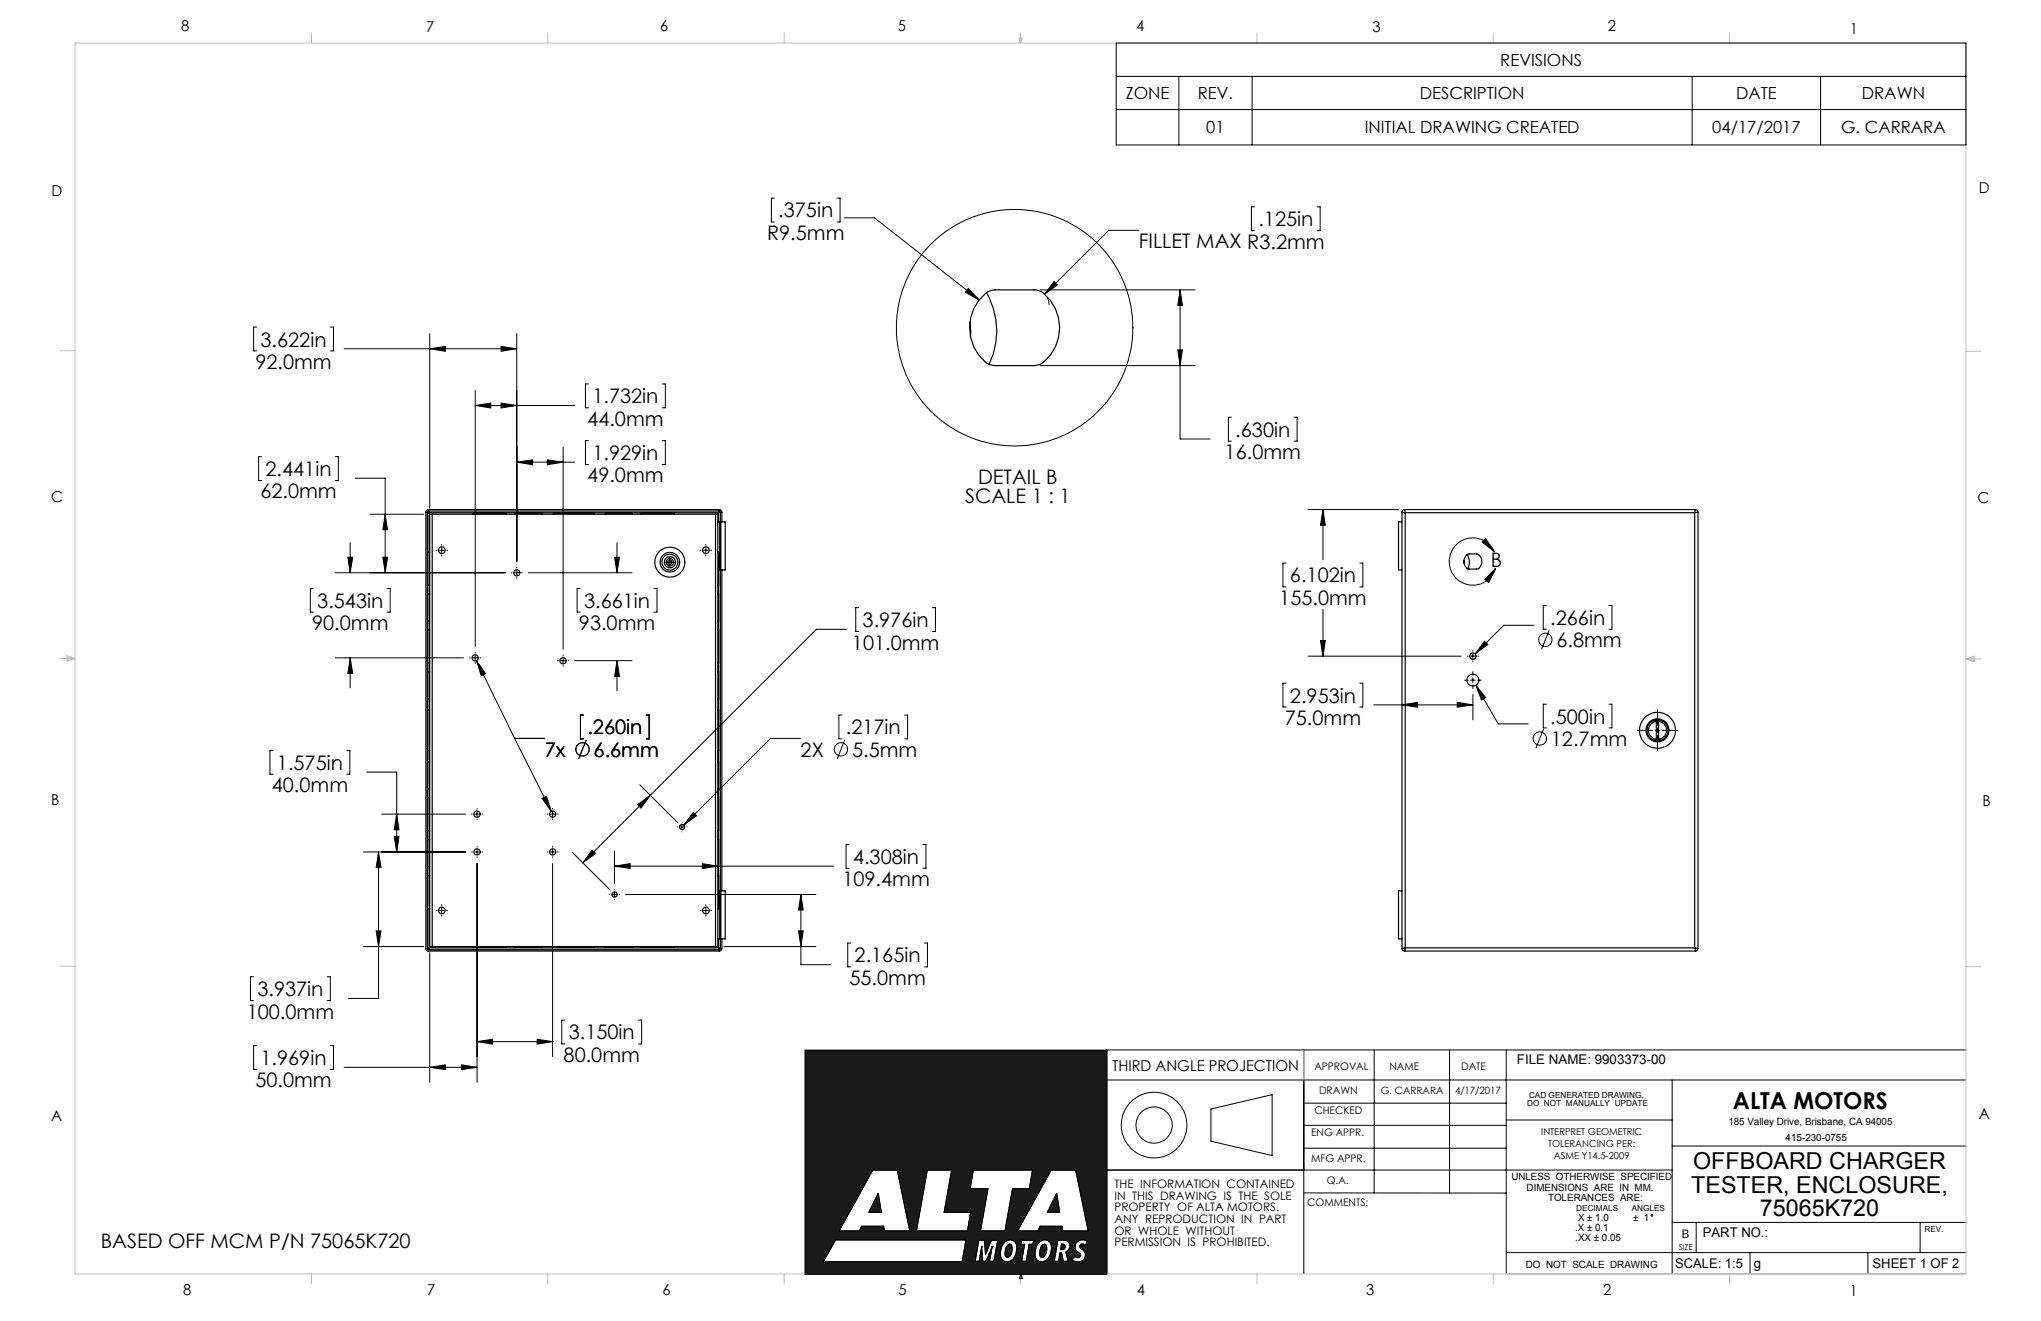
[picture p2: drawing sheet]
<svg xmlns="http://www.w3.org/2000/svg" width="432mm" height="279mm" viewBox="0 0 432 279" stroke-linecap="round" stroke-linejoin="round" font-family="sans-serif">
<g fill="none" stroke="#000" stroke-width=".21">
<path d="M170.4 222.1h63.7v47.4h-63.7zM234 228.4h181.9M256.2 234.6l12.9-3.1v12.9l-12.9-3zM275.8 238h42.9M275.8 233.3h42.9M275.8 222.1v47.3M290.7 222.1v30.2M306.7 222.1v30.2M318.7 222.1v47.4M318.7 236.9h35.1M353.8 228.4v41.1M415.9 222.1h-181.9v47.4"/>
<path d="M184.6 247.5h5.2l2.7 12.8h-5.4l-.2-.9h-4.6l-.5 .9h-4.3zM185.8 252.4l.6 4h-2.6zM196.2 247.5h5.1l-1.6 8.9h5.7l-.7 3.9h-10.8zM205.9 247.5h12.5l-.6 3.9h-3.6l-1.6 8.9h-5.2l1.6-8.9h-3.8zM222.4 247.5h5.2l2.6 12.8h-5.3l-.2-.9h-4.6l-.5 .9h-4.3zM223.6 252.4l.6 4h-2.6zM234 247.5h119.8M275.8 252.3h42.9M275.8 242.9h42.9M353.8 258.6h62.1M353.8 242.4h62.1M358.8 258.6v6.3"/>
<path d="M406.2 258.6v6.3M176.7 262.3h27.7l-.8 4.5h-29.4zM207.7 263.7h.1M207.7 263.7l-.5 3.1h-.9l.8-4.5h1.2l.2 3 1.2-3h1.4l-.8 4.5h-1l.6-3.1M207.7 263.7l.2 3.1h.7l1.3-3.1M209.9 263.7h.1M212.5 262.7a1.5 1.5 0 0 1 1.8-.3 1.5 1.5 0 0 1 .8 1.7 2.51 2.51 0 0 1-2.1 2.8 1.51 1.51 0 0 1-1.4-1.8 3.6 3.6 0 0 1 .9-2.4zM213.2 263.3l.4-.2a.84 .84 0 0 1 .5 1.2l-.2 1a.79 .79 0 0 1-1 .6 2.06 2.06 0 0 1 .3-2.6zM216.1 262.3h2.6l-.2 .9h-.8l-.6 3.6h-1l.7-3.6h-.8zM219.9 262.7a1.5 1.5 0 0 1 1.8-.3 1.5 1.5 0 0 1 .8 1.7 2.58 2.58 0 0 1-2.2 2.8 1.46 1.46 0 0 1-1.3-1.8 3.2 3.2 0 0 1 .9-2.4zM220.5 263.3l.4-.2a.84 .84 0 0 1 .5 1.2l-.2 1a.73 .73 0 0 1-1 .6 2.06 2.06 0 0 1 .3-2.6zM223.8 262.3a2.71 2.71 0 0 1 2.2 .3 1.46 1.46 0 0 1-.5 2.2l.5 2h-1l-.4-1.8h-.3l-.4 1.8h-.9z"/>
<path d="M224.6 263.1h.3a.64 .64 0 0 1 .4 .9 .64 .64 0 0 1-.9 .3zM228 262.5a1.68 1.68 0 0 1 2.1 .2l-.5 .6-.5-.2h-.4l-.2 .3a1.81 1.81 0 0 0 .9 1.3 1.56 1.56 0 0 1-.5 2 1.56 1.56 0 0 1-2.1-.3l.6-.7a.63 .63 0 0 0 .8 .3 .63 .63 0 0 0 .3-.9 1.48 1.48 0 0 1-1.1-1.1 1.48 1.48 0 0 1 .6-1.5zM318.7 264.9h97.2M370.2 264.9v4.6M395.2 264.9v4.6"/>
<circle cx="244.1" cy="238" r="3.8"/>
<circle cx="244.2" cy="238" r="6.9"/>
</g>
<path d="M234.1 222.1v47.4" fill="none" stroke="#191924" stroke-width=".25"/>
<g fill="none" stroke="#c0c0c0" stroke-width=".21">
<path d="M15.9 9.1h400v260.4h-400zM65.9 6.9v2.2M115.9 6.9v2.2M165.9 6.9v2.2M215.6 8h.6l-.3 1.1zM215.7 8l.2 1.1M215.9 6.9v2.2M216 8l-.1 1.1M265.9 6.9v2.2M315.9 6.9v2.2M365.9 6.9v2.2M12.7 74.2h3.2"/>
<path d="M415.9 74.3h3.2M12.7 139.3h3.2M14.2 139.1l1.7 .2M14.2 138.7l1.7 .6-1.7 .5zM15.9 139.3l-1.7 .3M415.9 139.4h3.2M415.9 139.4l1.8-.6v1.2zM415.9 139.4l1.8 .3M417.7 139.2l-1.8 .2M12.7 204.4h3.2M415.9 204.5h3.2M275.8 222.1v6.3"/>
<path d="M65.9 269.5v2.1M115.9 269.5v2.1M165.9 269.5v2.1M215.9 269.5v2.1M215.9 269.5l.3 .8h-.6zM265.9 269.5v2.1M315.9 269.5v2.1M365.9 269.5v2.1"/>
</g>
<path d="M216 269.5l.3 .9h-.6z" fill="none" stroke="#00f" stroke-width=".25"/>
<path d="M224.6 263.1l-.2 1.2h.5l.5-.4v-.5l-.3-.2zM185.8 252.4l-2 4h2.6zM213.3 263.3l-.4 .5-.3 1.2 .1 .7 .3 .3h.3l.4-.4 .4-1.3-.1-1-.3-.2zM223.6 252.4l-2 4h2.6zM219.9 262.7l.8-.4h.8l.6 .3 .3 .9v1l-.3 1.2-.6 .8-.8 .4-1.1-.2-.4-.4-.2-.5 .1-1.8zM212.4 262.8l.7-.5 .8-.1 .7 .3 .5 .7v1.2l-.4 1.4-.6 .8-.7 .3h-.7l-.4-.2-.5-.5-.1-.5 .1-1.6zM222.4 247.5h5.2l2.6 12.9h-5.3l-.2-1h-4.6l-.5 1h-4.3zM227.8 262.8a1.63 1.63 0 0 1 2.3-.1l-.5 .6-.4-.2-.7 .2-.1 .5 .4 .4a1.49 1.49 0 0 1 .6 2.1 1.49 1.49 0 0 1-2.2 .4l-.4-.3 .7-.6a.64 .64 0 0 0 1.1 0 .64 .64 0 0 0-.6-1 1.3 1.3 0 0 1-.2-2zM223.8 262.3h1.4l.6 .2a1.38 1.38 0 0 1-.3 2.3l.5 2h-1l-.4-1.8h-.3l-.4 1.8h-.9zM216.1 262.3h2.6l-.2 .9h-.8l-.6 3.6h-1l.7-3.6h-.8zM207.1 262.3h1.2l.2 3 1.2-3h1.4l-.8 4.5h-1l.6-3.1-1.3 3.1h-.7l-.2-3.1-.5 3.1h-.9zM196.2 247.5h5.1l-1.6 8.9h5.7l-.7 4h-10.8zM176.7 262.3h27.7l-.8 4.5h-29.4zM184.6 247.5h5.2l2.7 12.9h-5.4l-.2-1h-4.6l-.5 1h-4.3zM205.9 247.5h12.5l-.6 3.9h-3.6l-1.6 9h-5.2l1.6-9h-3.8zM170.4 222.1v47.4h63.7v-47.4zM220.6 263.3l-.5 .7-.1 .8v.8l.3 .4 .5-.1 .3-.4 .4-1.4-.3-.9-.3-.1z" fill-rule="evenodd" fill="#191924"/>
<g fill="none" stroke="#000" stroke-width=".21">
<path d="M236.1 9.1h179.8v21.6h-179.8zM236.1 16.2h179.8M249.4 16.2v14.5M264.9 16.2v14.5M358 16.2v14.5M385.2 16.2v14.5M236.1 23.2h179.8M163.8 41.9h-.6v5.1h.6M177.1 41.9h.6v5.1h-.6M178.6 46.1h6.4l22.2 17.3M223 59.5l.7 .8-2.7 1.9zM240.9 48.7h-6.3l-13.6 13.5"/>
<path d="M265.4 43.7h-.6v5.1h.6M278.7 43.7h.6v5.1h-.6M54.3 69.2h-.6v5h.6M69.9 69.2h.7v5h-.7M72.8 73.8h36.5M90.9 73.8l3.3-.5v1zM90.9 70.6v36.9M106 73.3l3.3 .5-3.3 .5zM109.3 70.6v48.1M204.9 61l2.3 2.4-3-1.6zM220.1 61.3h32.7M220.1 77.3h32.7"/>
<path d="M221.6 63l.4 1.5M249.2 74h1l-.5 3.3zM249.7 61.3l.5 3.3h-1zM249.7 61.3v31.6h6.3M55.4 96.6h-.7v5h.7M70.9 96.6h.7v5h-.7M100.5 82.6v54.1M100.5 85.8h21.1M100.5 85.8l3.3-.5v1zM106 85.3l3.3 .5-3.3 .5zM109.3 97.8l3.3-.5v1zM109.3 97.8h12.3"/>
<path d="M115.8 97.3l3.3 .5-3.3 .5zM119.1 94.6v42.7M124.5 81.2h-.6v5.1h.6M124.5 93.2h-.6v5h.6M140.1 81.2h.7v5.1h-.7M140.1 93.2h.7v5h-.7M260.5 88.3h-.6v5h.6M273.8 88.3h.6v5h-.6M73.6 117.9h1l-.5 3.2zM74.1 114.8v6.3M75.1 101.1h6.4v20M78.3 108.8h11.3"/>
<path d="M81 117.9h1l-.5 3.2zM81.5 108.8l.5 3.2h-1zM92.3 116.4h.2M93 116.4h1M93.5 115.1v.3M93.5 115.9v1M93.5 117.4v.2M94.5 116.4h.2M109.3 120v.1M130 117.9h1.1l-.6 3.2zM130.5 114.8v6.3M140.8 118.9h1.9"/>
<path d="M141.7 117.9v2M148.1 116.4h.2M148.8 116.4h1.1M149.3 115.1v.3M149.3 115.9v1M149.3 117.4v.2M150.4 116.4h.2M272.1 119.1h-.7v5h.7M276.7 107.8h19.2M279.9 107.8l.5 3.3h-1zM279.9 107.8v10.6M287.7 119.1h.6v5h-.6"/>
<path d="M313.5 114.6l.8-.7 1.9 2.8zM316.2 116.7a5 5 0 0 0-7.8-1.7 5 5 0 0 0 .5 8 5 5 0 0 0 7.5-2.8M66.3 124.5h-.6v5h.6M70.9 121.1h36M70.9 139.1h27.2M74.1 139.1l.5 3.4h-1zM74.1 139.1v6.4M81.9 124.5h.6v5h-.6M99.3 139.1h.2M100 139.1h1M100.5 138v.1M100.5 138.6v1.1"/>
<path d="M100.8 139.7l1.9 2.8-.9 .4zM100.8 139.7l8.1 16.5M101.5 139.1h.2M108.2 121.1h.1M108.8 121.1h1M109.3 120.7v1M109.3 122.2v.1M110.3 121.1h.2M111.8 121.1h21.9M118 139.7h.1M118.6 139.7h1M119.1 138.6v.1"/>
<path d="M119.1 139.2v1.1M120.2 139.7h.1M121.6 139.7h12.1M122.7 124.5h-.6v5h.6M130.5 139.7l.6 3.4h-1.1zM130.5 139.7v6.4M138.3 124.5h.7v5h-.7M179.1 133.1h-6.4l-49.4 49.4M181.7 128.5h-.7v5.1h.7M197.3 128.5h.6v5.1h-.6M276.7 138.8h32.4M279.4 135.5h1l-.5 3.3z"/>
<path d="M279.9 128.9v9.9M310.4 138.8h.2M311.1 138.8h1M311.6 137.6v.2M311.6 138.3v1M311.6 139.8v.1M312.6 138.8h.2M314.1 135.6l.7 .7-2.7 2zM316.4 120.2l-1.4 3-.9-.6zM324.5 132.3h-6.4l-6 6M327.2 128.1h-.7v5h.7M327.7 133.3l-1.6 4"/>
<path d="M340.4 128.1h.6v5h-.6M57.8 158.7h-.7v5.1h.7M73.4 158.7h.6v5.1h-.6M100.5 140.2v.1M108.9 156.2h6.3M108.9 156.2l7.7 15.4M119.1 140.8v.1M123.4 151.2h-.6v5.1h.6M124 156.5l-1.6 4M136.7 151.2h.6v5.1h-.6M169.4 156.2h-6.4l-18.3 18.3M178.1 151.2h-.6v5.1h.6"/>
<path d="M178.7 156.5l-1.6 4M191.4 151.2h.6v5.1h-.6M272.1 144.5h-.7v5h.7M287.7 144.5h.6v5h-.6M290.6 149.1h21M296.6 149.1l3.3-.5v1zM308.3 148.6l3.3 .5-3.3 .5zM309.8 143.9h.8M311.1 143.9h1M311.6 142.1v.7M311.6 143.3v1.1M311.6 144.9v.7"/>
<path d="M311.6 146.9v5.4M312.2 145l2.1 2.6-.9 .5zM312.2 145l4.8 8.1h6.3M312.6 143.9h.8M326.6 154.2l-1.7 4M327.2 148.9h-.7v5.1h.7M340.4 148.9h.6v5.1h-.6M346.4 154.5h3.2M350.2 154.5h1M350.7 150.1v3.4M350.7 154v1M350.7 155.5v3.3"/>
<path d="M351.7 154.5h3.3M77.6 163.3h6.3v16.9M80.8 172.2h17.7M83.4 176.9h1l-.5 3.3zM83.9 172.2l.5 3.3h-1zM99.8 172.2h.1M100.4 172.2h1M100.9 171v.2M100.9 171.7v1M100.9 173.2v.2M100.9 179v.2M100.9 179.7v1"/>
<path d="M102 172.2h.1M114.7 168.9l.9-.5 1 3.2zM115.7 172.2h.2M116.4 172.2h1M116.9 171v.2M116.9 171.7v1M116.9 173.2v.2M116.9 179v.2M116.9 179.7v1M117.9 172.2h.2M125.3 179.8l.7 .7-2.7 2zM134.9 170.2l2.7-2-2 2.7z"/>
<path d="M135.4 166l8 8M143.2 174.9h.1M143.8 174.9h1M144.3 173.8v.1M144.3 174.4v1M144.3 175.9v.1M145.3 174.9h.1M146.6 171.8l.8 .7-2.7 2zM179.6 178.6h-.6v5.1h.6M195.2 178.6h.7v5.1h-.7M76.9 180.2h21.6M79.6 196.9h1l-.5 3.3z"/>
<path d="M80.1 180.2l.5 3.3h-1zM80.1 180.2v31h-6.4M92.3 192.6h.2M93 192.6h1M93.5 191.3v.3M93.5 192.1v1M93.5 193.6v.2M94.5 192.6h.2M99.8 180.2h.1M100.4 180.2h1M100.9 182.6v46.3M100.9 181.2v.2"/>
<path d="M102 180.2h.1M115.7 180.2h.2M116.4 180.2h1M116.9 182.6v40.9M116.9 181.2v.2M117.9 180.2h.2M121.1 180.3l8 8M128.9 189.2h.1M129.5 189.2h1M130 183.2l3.3-.5v1zM130 180v6.9M130 183.2h46.4"/>
<path d="M130 188.1v.1M130 188.7v1M130 190.2v.1M131 189.2h.1M132.3 189.2h40.3M148.1 192.6h.2M148.6 182.7l3.3 .5-3.3 .5zM148.8 192.6h1.1M149.3 191.3v.3M149.3 192.1v1M149.3 193.6v.2M150.4 192.6h.2"/>
<path d="M168.9 196.9h1l-.5 3.3zM169.4 189.2l.5 3.3h-1zM169.4 189.2v14.8h6.4M180 199.5h-.6v5h.6M195.6 199.5h.6v5h-.6M53.6 206.6h-.6v5h.6M69.2 206.6h.7v5h-.7M76.9 200.2h12.7M90.9 201.5v27.4M113.6 219.8l3.3 .5-3.3 .5zM119.5 215.8h-.6v5h.6M135.1 215.8h.6v5h-.6"/>
<path d="M153.1 200.2h19.5M54.3 221.2h-.6v5h.6M69.9 221.2h.7v5h-.7M72.8 225.7h28.1M90.9 225.7l3.3-.5v1zM97.6 225.2l3.3 .5-3.3 .5zM100.9 220.3h16M100.9 220.3l3.3-.5v1zM116.9 220.3h.1M170.4 222.1h63.7v47.4h-63.7zM184.6 247.5h5.2l2.7 12.9h-5.4l-.2-1h-4.6l-.5 1h-4.3zM185.8 252.4l.6 4h-2.6z"/>
<path d="M196.2 247.5h5.1l-1.6 8.9h5.7l-.7 4h-10.8zM205.9 247.5h12.5l-.6 3.9h-3.6l-1.6 9h-5.2l1.6-9h-3.8zM222.4 247.5h5.2l2.6 12.9h-5.3l-.2-1h-4.6l-.5 1h-4.3zM223.6 252.4l.6 4h-2.6zM176.7 262.3h27.7l-.8 4.5h-29.4zM207.7 263.7h.1M207.7 263.7l-.5 3.1h-.9l.8-4.5h1.2l.2 3 1.2-3h1.4l-.8 4.5h-1l.6-3.1M207.7 263.7l.2 3.1h.7l1.3-3.1M209.9 263.7h.1M212.5 262.7a1.5 1.5 0 0 1 1.8-.3 1.5 1.5 0 0 1 .8 1.7 2.51 2.51 0 0 1-2.1 2.8 1.51 1.51 0 0 1-1.4-1.8 3.6 3.6 0 0 1 .9-2.4zM213.2 263.3l.4-.2a.84 .84 0 0 1 .5 1.2l-.2 1a.79 .79 0 0 1-1 .6 2.06 2.06 0 0 1 .3-2.6zM216.1 262.3h2.6l-.2 .9h-.8l-.6 3.6h-1l.7-3.6h-.8z"/>
<path d="M219.9 262.7a1.5 1.5 0 0 1 1.8-.3 1.5 1.5 0 0 1 .8 1.7 2.58 2.58 0 0 1-2.2 2.8 1.46 1.46 0 0 1-1.3-1.8 3.2 3.2 0 0 1 .9-2.4zM220.5 263.3l.4-.2a.84 .84 0 0 1 .5 1.2l-.2 1a.73 .73 0 0 1-1 .6 2.06 2.06 0 0 1 .3-2.6zM223.8 262.3h1.3a1.3 1.3 0 0 1 1.2 1.1 1.3 1.3 0 0 1-.8 1.4l.5 2h-1l-.4-1.8h-.3l-.4 1.8h-.9zM224.6 263.1a.61 .61 0 0 1 .8 .5 .61 .61 0 0 1-.7 .7h-.3zM227.7 262.9a1.65 1.65 0 0 1 2.4-.2l-.5 .6a.62 .62 0 0 0-1.1 .1 .62 .62 0 0 0 .5 .9 1.48 1.48 0 0 1 .4 2 1.48 1.48 0 0 1-2 .5l-.6-.4 .6-.7a.65 .65 0 0 0 1.1 .1 .65 .65 0 0 0-.5-1 1.41 1.41 0 0 1-.3-1.9z"/>
<circle cx="214.7" cy="69.3" r="25"/>
<circle cx="327" cy="135.3" r="1.41"/>
<circle cx="123.2" cy="158.5" r="1.41"/>
<circle cx="177.9" cy="158.5" r="1.41"/>
<circle cx="325.8" cy="156.2" r="1.41"/>
<circle cx="349.5" cy="257" r=".19"/>
</g>
<g fill="#000">
<path d="M106 85.3l3.3 .5-3.3 .5zM100.5 85.8l3.3-.5v1zM109.3 97.8l3.3-.5v1zM115.8 97.3l3.3 .5-3.3 .5zM73.6 117.9h1l-.5 3.2zM74.1 139.1l.5 3.4h-1zM130 117.9h1.1l-.6 3.2zM130.5 139.7l.6 3.4h-1.1zM100.9 220.3l3.3-.5v1zM113.6 219.8l3.3 .5-3.3 .5zM83.4 176.9h1l-.5 3.3zM83.9 172.2l.5 3.3h-1zM81 117.9h1l-.5 3.2zM81.5 108.8l.5 3.2h-1zM106 73.3l3.3 .5-3.3 .5zM90.9 73.8l3.3-.5v1zM80.1 180.2l.5 3.3h-1zM79.6 196.9h1l-.5 3.3zM97.6 225.2l3.3 .5-3.3 .5zM90.9 225.7l3.3-.5v1zM169.4 189.2l.5 3.3h-1zM168.9 196.9h1l-.5 3.3zM125.3 179.8l.7 .7-2.7 2zM134.9 170.2l2.7-2-2 2.7zM146.6 171.8l-1.9 2.7 2.7-2zM114.7 168.9l1.9 2.7-1-3.2zM130 183.2l3.3-.5v1zM148.6 182.7l3.3 .5-3.3 .5zM100.8 139.7l1 3.2 .9-.4zM279.4 135.5h1l-.5 3.3zM279.9 107.8l.5 3.3h-1zM296.6 149.1l3.3-.5v1zM308.3 148.6l3.3 .5-3.3 .5zM312.2 145l1.2 3.1 .9-.5zM314.1 135.6l-2 2.7 2.7-2zM249.7 61.3l.5 3.3h-1zM249.2 74h1l-.5 3.3zM223 59.5l-2 2.7 2.7-1.9zM204.9 61l-.7 .8 3 1.6z"/>
<path d="M313.5 114.6l.8-.7 1.9 2.8zM316.4 120.2l-1.4 3-.9-.6z"/>
</g>
<g fill="none" stroke="#000" stroke-width=".25">
<path d="M205.2 68.1l.2 1.9-.1 1.2M208.5 62.1a3.2 3.2 0 0 1 2-.8h8.3a3.2 3.2 0 0 1 2 .8 9.3 9.3 0 0 1-.9 15l-1.1 .2h-8.3a3.2 3.2 0 0 1-2-.7 9.5 9.5 0 0 1 0-14.5zM208.7 61.9a16.4 16.4 0 0 1 .6 15.1M90.4 108.3l.4 .1M90.4 108.3v92.3M90.7 108.1l-.3 .2M90.7 108.1l.1 .3M90.7 108.1h61.5M90.8 116.8v7M90.8 116.8h.1M90.8 108.4h61.2M90.8 108.4v8.4"/>
<path d="M91.4 108.8h-.5v91.4h.5M91.4 108.8v91.4M91.4 108.8h60M100.1 108.8v-.2h7v.2M109 108.8v-.2h5.7v.2M117.1 108.8v-.2h8.6v.2M128.1 108.8v-.2h5.7v.2M135.7 108.8v-.2h7v.2M151.4 108.8h.5v91.4h-.5M151.4 108.8v91.4M151.9 116.8h.1v7h-.1M151.9 110.4h.6"/>
<path d="M152 108.4v2M152.2 108.1l.2 .2M152.2 108.1l-.2 .3M152.3 110.4v10.1M152.4 108.3l-.4 .1M152.4 108.3v2.1M152.5 110.4h.9v10.1h-.9M152.5 110.4v10.1M152.7 110.4v-2.2l-.4-.4h-61.7l-.4 .2-.1 92.6a.54 .54 0 0 0 .6 .6h61.5a.54 .54 0 0 0 .5-.6v-2M296.6 108.3l.7 .1M296.6 110.4h-.7v10.1h.7M296.6 108.3v92.3"/>
<path d="M297.2 107.8l.1 .6M297.2 107.8a.54 .54 0 0 0-.6 .5M297.2 107.8h61.5M297.3 108.4h61.2M297.3 108.4v92.1M309.7 118.5v.6M310.4 117.3l.3-.1h1.8a1.75 1.75 0 0 1 1 1.6 1.75 1.75 0 0 1-1.1 1.6h-1.7a1.76 1.76 0 0 1-.3-3.1zM310.4 117.3l.1 .2a3 3 0 0 1 0 2.8M358.5 108.4v92.1M358.7 107.8l-.2 .6M358.7 107.8l.4 .1 .1 .4M359.2 108.3l-.7 .1"/>
<path d="M359.2 108.3v92.3M90.8 125.6v5.7M90.8 133.2v7M90.8 123.8h.1M90.8 125.6h.1M90.8 131.3h.1M90.8 133.2h.1M90.8 123.8v1.8M90.8 131.3v1.9M151.9 125.6h.1v5.7h-.1M151.9 133.2h.1v7h-.1M152 123.8v1.8"/>
<path d="M152 131.3v1.9M152 120.5h.5M152.4 120.5v67.9M152.7 120.5v67.9M90.8 142.1v5.7M90.8 150.1v8.7M90.8 147.8h.1M90.8 142.1h.1M90.8 140.2h.1M90.8 158.8h.1M90.8 150.1h.1M90.8 140.2v1.9"/>
<path d="M90.8 147.8v2.3M90.8 158.8v2.3M151.9 142.1h.1v5.7h-.1M151.9 150.1h.1v8.7h-.1M152 140.2v1.9M152 147.8v2.3M152 158.8v2.3M350.4 152.6a1.92 1.92 0 0 0-1.7 1.9 1.92 1.92 0 0 0 1.7 1.9M350.4 152.3a2.22 2.22 0 0 0-2 2.2 2.22 2.22 0 0 0 2 2.2M350.4 156.7h.5M350.4 152.3h.5M350.4 152.3v4.4"/>
<path d="M350.9 152.6a1.92 1.92 0 0 1 1.7 1.9 1.92 1.92 0 0 1-1.7 1.9M350.9 152.3a2.22 2.22 0 0 1 2 2.2 2.22 2.22 0 0 1-2 2.2M350.9 152.3v4.4M90.8 177.6v5.7M90.8 168.7v7M90.8 161.1v5.8M90.8 177.6h.1M90.8 168.7h.1M90.8 175.7h.1M90.8 161.1h.1M90.8 166.9h.1M90.8 166.9v1.8"/>
<path d="M90.8 175.7v1.9M151.9 177.6h.1v5.7h-.1M151.9 168.7h.1v7h-.1M151.9 161.1h.1v5.8h-.1M152 166.9v1.8M152 175.7v1.9M90.8 185.2v7M90.8 192.2h.1M90.8 185.2h.1M90.8 183.3h.1M90.8 183.3v1.9M90.8 192.2v8.3"/>
<path d="M151.9 185.2h.1v7h-.1M151.9 198.6h.6M152 183.3v1.9M152 198.6v1.9M152 188.4h.5M152.3 188.4v10.2M152.4 198.6v2M152.5 188.4h.9v10.2h-.9M152.5 188.4v10.2M296.6 188.4h-.7v10.2h.7M90.4 200.6l.3 .3M90.7 200.9h61.5"/>
<path d="M90.8 200.5l-.1 .4M90.8 200.5l-.4 .1M90.8 200.5h61.2M91.4 200.2h60M100.1 200.2v.1h7v-.1M109 200.2v.1h5.7v-.1M117.1 200.2v.1h8.6v-.1M128.1 200.2v.1h5.7v-.1M135.7 200.2v.1h7v-.1M152 200.5l.4 .1M152 200.5l.2 .4M152.4 200.6l-.2 .3"/>
<path d="M296.6 200.6a.49 .49 0 0 0 .6 .6M297.2 201.2h61.5M297.3 200.5l-.7 .1M297.3 200.5l-.1 .7M297.3 200.5h61.2M358.5 200.5l.2 .7M358.5 200.5l.7 .1M359.2 200.6a.54 .54 0 0 1-.5 .6"/>
<circle cx="93.5" cy="116.4" r=".72"/>
<circle cx="141.7" cy="118.9" r="3.2"/>
<circle cx="141.7" cy="118.9" r="1.69"/>
<circle cx="141.7" cy="118.9" r=".46"/>
<circle cx="141.7" cy="118.9" r=".81"/>
<circle cx="141.7" cy="118.9" r="2.08"/>
<circle cx="141.7" cy="118.9" r="1.19"/>
<circle cx="149.3" cy="116.4" r=".72"/>
<circle cx="100.5" cy="139.1" r=".66"/>
<circle cx="109.3" cy="121.2" r=".67"/>
<circle cx="119.1" cy="139.7" r=".66"/>
<circle cx="311.6" cy="138.8" r=".67"/>
<circle cx="311.6" cy="143.9" r="1.26"/>
<circle cx="350.7" cy="154.5" r="2.43"/>
<circle cx="350.7" cy="154.5" r="3.8"/>
<circle cx="100.9" cy="172.2" r=".67"/>
<circle cx="116.9" cy="172.2" r=".66"/>
<circle cx="144.3" cy="174.9" r=".55"/>
<circle cx="93.5" cy="192.6" r=".72"/>
<circle cx="100.9" cy="180.2" r=".67"/>
<circle cx="116.9" cy="180.2" r=".66"/>
<circle cx="130" cy="189.2" r=".55"/>
<circle cx="149.3" cy="192.6" r=".72"/>
</g>
<g font-size="4.9">
<text x="366.6" y="234.7">ALTA MOTORS</text>
<text x="358.2" y="247.3">OFFBOARD CHARGER</text>
<text x="357.8" y="252.2">TESTER, ENCLOSURE,</text>
<text x="372.3" y="257.2">75065K720</text>
</g>
<g font-size="4.2">
<text x="164.7" y="46">.375in</text>
<text x="266.2" y="47.8">.125in</text>
<text x="162.3" y="50.7">R9.5mm</text>
<text x="240.9" y="52.6">FILLET MAX R3.2mm</text>
<text x="55.1" y="73.3">3.622in</text>
<text x="54" y="78">92.0mm</text>
<text x="125.3" y="85.3">1.732in</text>
<text x="124.2" y="90">44.0mm</text>
<text x="261.3" y="92.4">.630in</text>
<text x="56.2" y="100.7">2.441in</text>
<text x="125.3" y="97.3">1.929in</text>
<text x="259.1" y="97.1">16.0mm</text>
<text x="55.1" y="105.4">62.0mm</text>
<text x="124.2" y="102.1">49.0mm</text>
<text x="204.2" y="106.5">SCALE 1 : 1</text>
<text x="206.9" y="102.3">DETAIL B</text>
<text x="315.4" y="120">B</text>
<text x="272.9" y="123.2">6.102in</text>
<text x="67.1" y="128.5">3.543in</text>
<text x="123.6" y="128.5">3.661in</text>
<text x="270.6" y="127.9">155.0mm</text>
<text x="66" y="133.3">90.0mm</text>
<text x="122.5" y="133.3">93.0mm</text>
<text x="180.2" y="137.4">101.0mm</text>
<text x="182.5" y="132.6">3.976in</text>
<text x="328" y="132.2">.266in</text>
<text x="329.3" y="136.9">6.8mm</text>
<text x="272.9" y="148.6">2.953in</text>
<text x="124.3" y="155.3">.260in</text>
<text x="179" y="155.3">.217in</text>
<text x="271.8" y="153.4">75.0mm</text>
<text x="328" y="153">.500in</text>
<text x="115.2" y="160">7x</text>
<text x="125.6" y="160.1">6.6mm</text>
<text x="169.4" y="160">2X</text>
<text x="180.3" y="160.1">5.5mm</text>
<text x="328.1" y="157.8">12.7mm</text>
<text x="57.5" y="167.6">40.0mm</text>
<text x="58.6" y="162.8">1.575in</text>
<text x="180.5" y="182.7">4.308in</text>
<text x="178.2" y="187.5">109.4mm</text>
<text x="180.8" y="203.6">2.165in</text>
<text x="179.7" y="208.3">55.0mm</text>
<text x="52.2" y="215.4">100.0mm</text>
<text x="54.5" y="210.7">3.937in</text>
<text x="120.3" y="219.9">3.150in</text>
<text x="55.1" y="225.3">1.969in</text>
<text x="119.2" y="224.6">80.0mm</text>
<text x="54" y="230">50.0mm</text>
<text x="21.3" y="264">BASED OFF MCM P/N 75065K720</text>
</g>
<g font-size="3.5">
<text x="317.4" y="13.9">REVISIONS</text>
<text x="238.2" y="21">ZONE</text>
<text x="253.4" y="21">REV.</text>
<text x="300.4" y="21">DESCRIPTION</text>
<text x="367.3" y="21">DATE</text>
<text x="393.9" y="21">DRAWN</text>
<text x="255.2" y="28.2">01</text>
<text x="288.7" y="28.2">INITIAL DRAWING CREATED</text>
<text x="362.2" y="28.2">04/17/2017</text>
<text x="389.5" y="28.2">G. CARRARA</text>
</g>
<g font-size="3.2">
<text x="38.3" y="6.7">8</text>
<text x="90.2" y="6.7">7</text>
<text x="139.7" y="6.5">6</text>
<text x="190" y="6.5">5</text>
<text x="240.4" y="6.5">4</text>
<text x="290.4" y="6.7">3</text>
<text x="340.2" y="6.6">2</text>
<text x="391.4" y="7.2">1</text>
<text x="10.9" y="41.6">D</text>
<text x="418.7" y="40.7">D</text>
<text x="10.8" y="106.3">C</text>
<text x="418.4" y="106.4">C</text>
<text x="10.8" y="170.2">B</text>
<text x="419.4" y="170.6">B</text>
<text x="235.3" y="226.5">THIRD ANGLE PROJECTION</text>
<text x="10.8" y="237.2">A</text>
<text x="418.6" y="236.8">A</text>
<text x="38.8" y="273.8">8</text>
<text x="90.4" y="273.8">7</text>
<text x="140.2" y="273.8">6</text>
<text x="190.1" y="273.9">5</text>
<text x="240.5" y="273.8">4</text>
<text x="289" y="273.9">3</text>
<text x="339.1" y="273.8">2</text>
<text x="391.4" y="274.1">1</text>
</g>
<g font-size="2.8">
<text x="320.9" y="225">FILE NAME: 9903373-00</text>
<text x="360.3" y="261.7">PART NO.:</text>
<text x="354.4" y="268.2">SCALE: 1:5</text>
<text x="371.1" y="268.2">g</text>
<text x="396.2" y="268.2">SHEET 1 OF 2</text>
</g>
<g font-size="2.5">
<text x="235.8" y="251.3">THE INFORMATION CONTAINED</text>
<text x="235.8" y="253.8">IN THIS DRAWING IS THE SOLE</text>
<text x="235.8" y="256.2">PROPERTY OF ALTA MOTORS.</text>
<text x="235.8" y="258.7">ANY REPRODUCTION IN PART</text>
<text x="235.8" y="261.2">OR WHOLE WITHOUT</text>
<text x="235.8" y="263.6">PERMISSION IS PROHIBITED.</text>
<text x="355.8" y="261.8">B</text>
</g>
<g font-size="2.2">
<text x="278.1" y="226.4">APPROVAL</text>
<text x="294" y="226.3">NAME</text>
<text x="309.1" y="226.4">DATE</text>
<text x="279.1" y="231.4">DRAWN</text>
<text x="278.1" y="235.5">CHECKED</text>
<text x="277.4" y="245.8">MFG APPR.</text>
<text x="277.4" y="240.3">ENG APPR.</text>
<text x="280.7" y="250.5">Q.A.</text>
<text x="276.6" y="255.1">COMMENTS:</text>
</g>
<g font-size="2.1">
<text x="292.1" y="231.4">G. CARRARA</text>
<text x="307.8" y="231.3">4/17/2017</text>
<text x="365.7" y="237.8">185 Valley Drive, Brisbane, CA 94005</text>
<text x="377.8" y="241.2">415-230-0755</text>
<text x="319.7" y="249.6">UNLESS OTHERWISE SPECIFIED</text>
<text x="323" y="251.9">DIMENSIONS ARE IN MM.</text>
<text x="327.5" y="254">TOLERANCES ARE:</text>
<text x="333.3" y="260.4">.X ± 0.1</text>
<text x="333.3" y="262.5">.XX ± 0.05</text>
<text x="333.8" y="258.3">X ± 1.0</text>
<text x="345.5" y="258.3">± 1</text>
<text x="322.8" y="268.2">DO NOT SCALE DRAWING</text>
</g>
<g font-size="2">
<text x="326.1" y="240">INTERPRET GEOMETRIC</text>
<text x="327.5" y="242.5">TOLERANCING PER:</text>
<text x="328.8" y="245">ASME Y14.5-2009</text>
</g>
<g font-size="1.8">
<text x="323.5" y="232.2">CAD GENERATED DRAWING,</text>
<text x="323.1" y="234">DO NOT MANUALLY UPDATE</text>
<text x="333.5" y="256">DECIMALS</text>
<text x="345.2" y="256">ANGLES</text>
<text x="407.2" y="260.6">REV.</text>
<text x="355.2" y="264.3">SIZE</text>
</g>
</svg>
